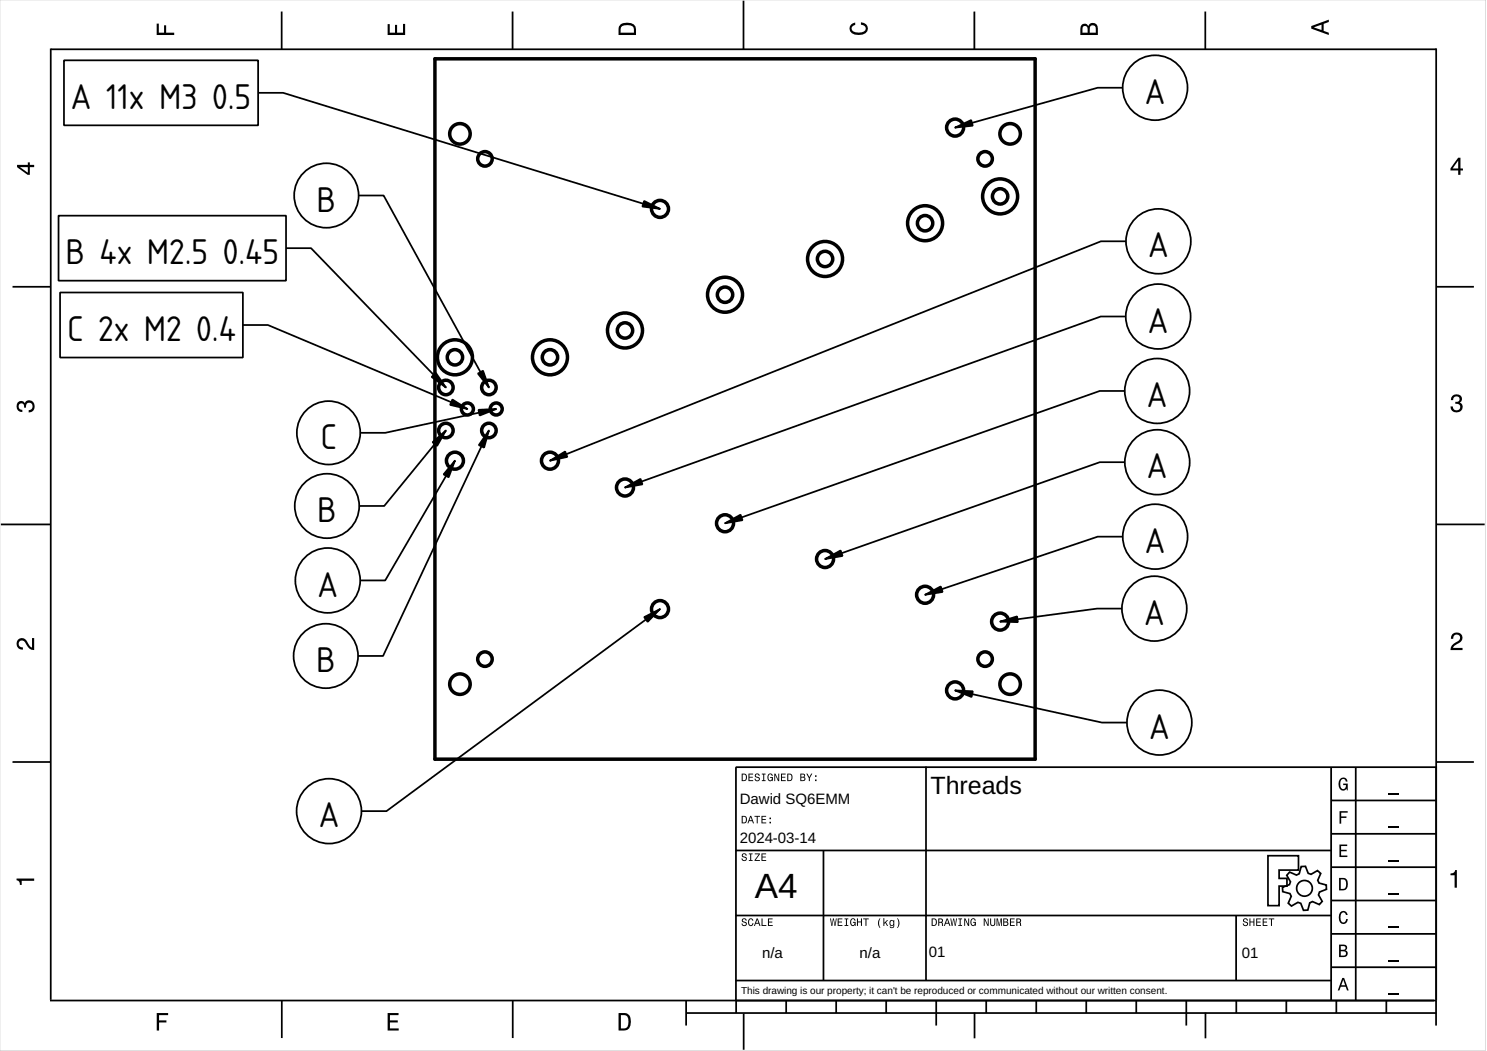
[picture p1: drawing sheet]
<svg xmlns="http://www.w3.org/2000/svg" width="297mm" height="210mm" viewBox="0 0 297 210" stroke-linecap="round" stroke-linejoin="round" font-family="sans-serif">
<path d="M0 0h296.7l.1 209.8h-296.8zM0 0v209.8h296.7v-209.8z" fill="#000"/>
<g fill="none" stroke="#000" stroke-width=".35">
<path d="M10.1 9.8h276.8M10.1 9.7v190M51.6 18.5h5l75.2 23.2M56.3 2.3v7.5M102.4 2.3v7.5M148.5 .1v9.7M194.6 2.3v7.5M240.8 2.3v7.5M286.9 9.7v190.2M2.5 57.3h7.5M286.9 57.3h7.5M.2 104.7h10"/>
<path d="M286.9 104.7h9.7M2.5 152.2h7.5M147 153.2h139.9M147 153.2v46.7M185 153.1v42.8M265.9 159.9h21M265.9 153.2v46.7M270.8 153.2v46.7M286.9 152.2h7.5M147 169.9h118.9M164.5 169.9v25.9M265.9 179.8h21"/>
<path d="M265.9 173.2h21M265.9 166.5h21M10 199.8h276.9M56.3 199.8v7.5M102.4 199.8v7.5M137.1 199.8v5M147 195.8h118.9M147 182.8h118.9M147.1 199.8v2.5M157 199.8v2.5M167 199.8v2.5M177 199.8v2.5"/>
<path d="M187 199.8v5M197 199.8v2.5M207 199.8v2.5M217 199.8v2.5M227 199.8v2.5M237 199.8v5M246.9 182.8v13M247 199.8v2.5M257 199.8v2.5M265.9 193.2h21M265.9 186.5h21M266.9 199.8v2.5"/>
<path d="M276.9 199.8v2.5M286.9 199.8v5M137 202.3h149.9M148.5 202.5v7.2M194.7 202.3v5.1M240.8 202.3v5.1"/>
</g>
<g fill="#000">
<path d="M31.3 4.7h.4v1.8h1.1v-1.4h.4v1.4h1.6v.5h-3.5z" fill-rule="evenodd"/>
<path d="M77.4 4.8h.5v1.7h1v-1.5h.4v1.5h1.2v-1.7h.4v2.2h-3.5z" fill-rule="evenodd"/>
<path d="M124 4.9a2.19 2.19 0 0 0-.4 2.1h3.4v-1.2a1.42 1.42 0 0 0-1.7-1.3l-.8 .1zM124.3 5.2a2.14 2.14 0 0 1 2.2 .3l.1 1h-2.6v-1z" fill-rule="evenodd"/>
<path d="M170 4.9l.8-.4v.5a.7 .7 0 0 0-.7 .5 .7 .7 0 0 0 .4 .8 2.28 2.28 0 0 0 2.4-.3 .78 .78 0 0 0-.1-.8 .78 .78 0 0 0-.8-.3v-.5a1.24 1.24 0 0 1 1.3 1.1 1.24 1.24 0 0 1-1 1.4 2.22 2.22 0 0 1-2.5-.7l-.1-.5z" fill-rule="evenodd"/>
<path d="M216 5l-.2 .7v1.3h3.5v-1.3a.98 .98 0 0 0-.7-1.1 .98 .98 0 0 0-1.2 .6 .83 .83 0 0 0-1.4-.2zM216.3 5.3a.54 .54 0 0 1 .7-.1 .54 .54 0 0 1 .3 .6v.7h-1.1zM217.8 5.2a.62 .62 0 0 1 .7-.1 .62 .62 0 0 1 .4 .6v.8h-1.2z" fill-rule="evenodd"/>
<path d="M261.9 5.2v.5l3.5 1.3v-.5l-1-.3v-1.4l1-.4v-.5zM262.4 5.5l1.6-.6v1.1z" fill-rule="evenodd"/>
<path d="M3.4 32.9v.5l2.1 1.5h.5v-1.5h.8v-.5h-.8v-.5h-.4v.5zM4 33.4h1.6v1.1z" fill-rule="evenodd"/>
<path d="M291.3 31.5l-1.6 2.1v.5h1.6v.8h.4v-.8h.5v-.5h-.5v-2.1zM291.3 32.1v1.5h-1.1z" fill-rule="evenodd"/>
<path d="M3.6 80.4a.86 .86 0 0 1 1.4 .1 1.06 1.06 0 0 1 1.2-.5 1.06 1.06 0 0 1 .7 1.2 1.1 1.1 0 0 1-1.2 1.2v-.5a.71 .71 0 0 0 .8-1 .71 .71 0 0 0-1.3-.1v.6h-.4a.61 .61 0 0 0-.3-.8 .61 .61 0 0 0-.8 .3 .61 .61 0 0 0 .2 .8l.6 .1v.5a1.15 1.15 0 0 1-1.2-.7 1.15 1.15 0 0 1 .3-1.2z" fill-rule="evenodd"/>
<path d="M290.1 79.1a1.08 1.08 0 0 1 1.4-.3 1.08 1.08 0 0 1 .4 1.3l-.3 .3a1.06 1.06 0 0 1 .5 1.3 1.06 1.06 0 0 1-1.2 .7 1.1 1.1 0 0 1-1.2-1.2h.5a.71 .71 0 0 0 1 .7 .71 .71 0 0 0 .1-1.2l-.6-.1v-.3a.61 .61 0 0 0 .8-.3 .61 .61 0 0 0-.2-.8 .61 .61 0 0 0-.9 .2l-.1 .5h-.5z" fill-rule="evenodd"/>
<path d="M3.6 127.8a1.22 1.22 0 0 1 2 .7l.4 .5 .4 .3v-1.9h.4v2.4a1.8 1.8 0 0 1-1.7-1.4 .71 .71 0 0 0-.9-.5 .71 .71 0 0 0-.5 .9 .71 .71 0 0 0 .9 .5v.5a1.18 1.18 0 0 1-1.2-.7 1.18 1.18 0 0 1 .2-1.3z" fill-rule="evenodd"/>
<path d="M290.1 126.6a1.18 1.18 0 0 1 2 .3 1.18 1.18 0 0 1-1 1.7l-.6 .4-.3 .4h1.9v.4h-2.4a1.8 1.8 0 0 1 1.5-1.7 .71 .71 0 0 0 .5-.9 .71 .71 0 0 0-.9-.5 .71 .71 0 0 0-.5 .9h-.5l.1-.6z" fill-rule="evenodd"/>
<path d="M148.2 154.5v1.5h.5a.77 .77 0 0 0 .6-.7 .77 .77 0 0 0-.6-.8zM148.4 154.7a.57 .57 0 0 1 .6 .6 .57 .57 0 0 1-.6 .5zM149.5 154.5v1.5h1v-.2h-.8v-.5h.7v-.2h-.7v-.4h.7v-.2zM150.9 154.6a.53 .53 0 0 0 0 .6 .53 .53 0 0 0 .6 .2 .32 .32 0 0 1-.2 .5 .32 .32 0 0 1-.4-.4h-.2a.5 .5 0 0 0 .7 .6 .5 .5 0 0 0 .1-.9l-.3-.1a.28 .28 0 0 1-.2-.4 .28 .28 0 0 1 .4-.1 .28 .28 0 0 1 .2 .4l.2-.1a.51 .51 0 0 0-.4-.4 .51 .51 0 0 0-.5 .1zM152.2 154.5v.2h.3v1.1h-.3v.2h.7v-.2h-.2v-1.1h.2v-.2zM153.5 154.7a.81 .81 0 0 0 .5 1.3l.3-.2 .1 .2v-.8h-.5v.2h.3l-.2 .4a.6 .6 0 0 1-.5-.6 .6 .6 0 0 1 .5-.5l.2 .3h.2l-.1-.3a.5 .5 0 0 0-.8 0zM154.7 154.5v1.5h.1v-1.2l.6 1.2h.3v-1.5h-.2v1.2l-.6-1.2zM156 154.5v1.5h1v-.2h-.8v-.5h.7v-.2h-.7v-.4h.7v-.2zM157.3 154.5v1.5h.5a.77 .77 0 0 0 .6-.7 .77 .77 0 0 0-.6-.8zM157.5 154.7a.57 .57 0 0 1 .6 .6 .57 .57 0 0 1-.6 .5zM159.9 154.5v1.5h.5a.42 .42 0 0 0 .5-.3 .42 .42 0 0 0-.3-.5l.2-.2-.1-.4zM160.1 154.7h.3a.23 .23 0 0 1 .2 .2 .23 .23 0 0 1-.2 .2h-.3zM160.1 155.3h.3a.26 .26 0 0 1 .3 .3 .26 .26 0 0 1-.3 .2h-.3zM161.1 154.5l.5 .9v.6h.2v-.6l.5-.9h-.3l-.3 .7-.4-.7zM162.8 155.7v.3h.3v-.3zM162.8 154.8v.4h.3v-.4z" fill-rule="evenodd"/>
<path d="M267.6 155.6a.85 .85 0 0 1 1-.3 .85 .85 0 0 1 .6 .8h-.4v-.2a.49 .49 0 0 0-.5-.3 .49 .49 0 0 0-.4 .2 1.2 1.2 0 0 0 .4 1.8 .66 .66 0 0 0 .6-.8h-.6v-.3h.9v1.3h-.2v-.3l-.3 .3a.85 .85 0 0 1-1.3-.7v-1.1z" fill-rule="evenodd"/>
<path d="M3.3 175.5h3.5v.4h-2.5v.8h-.3a.77 .77 0 0 0-.7-.9z" fill-rule="evenodd"/>
<path d="M148.3 170.5a.53 .53 0 0 0 0 .7 .53 .53 0 0 0 .6 .1 .32 .32 0 0 1-.2 .5 .32 .32 0 0 1-.4-.4h-.2a.5 .5 0 0 0 .7 .6 .5 .5 0 0 0 .1-.9l-.3-.1a.28 .28 0 0 1-.2-.3 .28 .28 0 0 1 .4-.2 .28 .28 0 0 1 .2 .4h.2a.51 .51 0 0 0-.4-.5 .51 .51 0 0 0-.5 .1zM149.6 170.4v.2h.3v1.2h-.3v.1h.7v-.1h-.2v-1.2h.2v-.2zM150.8 170.4v.2h.8l-.9 1.3h1.1v-.1h-.8l.8-1.4zM152.1 170.4v1.5h1v-.1h-.8v-.5h.7v-.2h-.7v-.5h.7v-.2z" fill-rule="evenodd"/>
<path d="M148.2 162.9v1.5h.5a.77 .77 0 0 0 .6-.7 .77 .77 0 0 0-.6-.8zM148.4 163.1a.57 .57 0 0 1 .6 .6 .57 .57 0 0 1-.6 .6zM149.9 162.9l-.6 1.5h.2l.2-.4h.6l.1 .4h.2l-.5-1.5zM150 163.2l.2 .6h-.5zM150.7 162.9v.2h.5v1.3h.2v-1.3h.4v-.2zM152.1 162.9v1.5h1v-.1h-.8v-.5h.7v-.2h-.7v-.5h.7v-.2zM153.7 164.1v.3h.3v-.3zM153.7 163.3v.3h.3v-.3z" fill-rule="evenodd"/>
<path d="M267.6 168.7h1.5v.3h-1.2v.7h1.1v.3h-1.1v.9h1.2v.3h-1.5z" fill-rule="evenodd"/>
<path d="M267.6 162h1.6v.3h-1.3v.8h1.1v.3h-1.1v1.1h-.3z" fill-rule="evenodd"/>
<path d="M267.5 175.3v2.5h.8a1.37 1.37 0 0 0 .7-2.2 1.56 1.56 0 0 0-1.5-.3zM267.8 175.6l.8 .1a1.35 1.35 0 0 1 0 1.8h-.8z" fill-rule="evenodd"/>
<path d="M289.7 174.4a.77 .77 0 0 0 1-.6h.3v3.5h-.4v-2.5h-.9z" fill-rule="evenodd"/>
<path d="M148.3 183.5a.53 .53 0 0 0 0 .6 .53 .53 0 0 0 .6 .2 .32 .32 0 0 1-.2 .5 .32 .32 0 0 1-.4-.4h-.2a.5 .5 0 0 0 .7 .6 .5 .5 0 0 0 .1-.9l-.3-.1a.28 .28 0 0 1-.2-.3 .28 .28 0 0 1 .4-.2 .28 .28 0 0 1 .2 .4h.2a.51 .51 0 0 0-.4-.5 .51 .51 0 0 0-.5 .1zM149.6 183.6a.8 .8 0 0 0-.2 .9 .8 .8 0 0 0 .8 .4l.3-.5h-.2l-.2 .4a.6 .6 0 0 1-.5-.6 .6 .6 0 0 1 .5-.6l.2 .3h.2l-.1-.2a.5 .5 0 0 0-.8-.1zM151.1 183.4l-.5 1.5h.2l.2-.4h.6l.1 .4h.2l-.5-1.5zM151.3 183.6l.2 .7h-.5zM152.1 183.4v1.5h1v-.2h-.8v-1.3zM153.4 183.4v1.5h1v-.2h-.8v-.5h.7v-.1h-.7v-.5h.7v-.2z" fill-rule="evenodd"/>
<path d="M165.8 183.4l.3 1.5h.2l.2-1.3 .2 1.3h.2l.2-1.5h-.1l-.2 1.3-.2-1.3h-.2l-.2 1.3-.2-1.3zM167.3 183.4v1.5h1v-.2h-.8v-.5h.7v-.1h-.7v-.5h.8v-.2zM168.7 183.4v.2h.3v1.1h-.3v.2h.8v-.2h-.3v-1.1h.3v-.2zM170 183.6a.81 .81 0 0 0 .5 1.3l.3-.2 .1 .2v-.8h-.5v.2h.3l-.2 .4a.6 .6 0 0 1-.5-.5 .6 .6 0 0 1 .5-.6l.2 .3h.2l-.1-.2a.5 .5 0 0 0-.8-.1zM171.2 183.4v1.5h.2v-.7h.6v.7h.2v-1.5h-.2v.6h-.6v-.6zM172.4 183.4v.2h.5v1.3h.2v-1.3h.4v-.2zM175.7 183.4a1.35 1.35 0 0 0 .2 1.9 1.84 1.84 0 0 1 0-1.9zM176.5 183.4v1.5h.2v-.4l.1-.2 .4 .6h.2l-.4-.7 .4-.4h-.2l-.5 .5v-.9zM177.8 183.9a.59 .59 0 0 0-.2 .7 .59 .59 0 0 0 .7 .3l.2-.2a.31 .31 0 0 1-.2 .5 .31 .31 0 0 1-.4-.2h-.2a.47 .47 0 0 0 .6 .4 .47 .47 0 0 0 .3-.5v-1.1h-.1v.2l-.4-.3zM177.9 184l.1-.1a.42 .42 0 0 1 .5 .4 .42 .42 0 0 1-.5 .5l-.1-.3zM179.2 183.4a1.85 1.85 0 0 1 0 1.9 1.22 1.22 0 0 0 0-1.9z" fill-rule="evenodd"/>
<path d="M186.1 183.4v1.5h.5a.77 .77 0 0 0 .6-.7 .77 .77 0 0 0-.6-.8zM186.3 183.6a.57 .57 0 0 1 .7 .6 .57 .57 0 0 1-.7 .5zM187.4 183.4v1.5h.2v-.6a.45 .45 0 0 1 .5 .1 .45 .45 0 0 1 .1 .5h.2l-.2-.7a.41 .41 0 0 0 .2-.5 .41 .41 0 0 0-.5-.3zM187.6 183.6h.3a.26 .26 0 0 1 .3 .3 .26 .26 0 0 1-.3 .2h-.3zM189.1 183.4l-.6 1.5h.2l.2-.4h.6l.2 .4h.2l-.6-1.5zM189.2 183.6l.2 .7h-.4zM189.8 183.4l.3 1.5h.2l.2-1.3 .2 1.3h.2l.3-1.5h-.2l-.2 1.3-.2-1.3h-.2l-.2 1.3-.2-1.3zM191.4 183.4v.2h.3v1.1h-.3v.2h.8v-.2h-.3v-1.1h.3v-.2zM192.6 183.4v1.5h.2v-1.2l.6 1.2h.2v-1.5h-.2v1.3l-.6-1.3zM194 183.6a.81 .81 0 0 0 .5 1.3l.3-.2 .1 .2v-.8h-.5v.2h.3l-.2 .4a.6 .6 0 0 1-.5-.5 .6 .6 0 0 1 .5-.6l.2 .3h.2v-.2a.5 .5 0 0 0-.9-.1zM196.5 183.4v1.5h.2v-1.2l.6 1.2h.2v-1.5h-.2v1.3l-.6-1.3zM197.8 183.4v1a.52 .52 0 0 0 .5 .6 .52 .52 0 0 0 .5-.6v-1h-.2v1a.33 .33 0 0 1-.3 .4 .33 .33 0 0 1-.3-.4v-1zM199.1 183.4v1.5h.1v-1.3l.3 1.3h.2l.3-1.3v1.3h.1v-1.5h-.2l-.3 1.3-.3-1.3zM200.4 183.4v1.5h.6a.42 .42 0 0 0 .4-.3 .42 .42 0 0 0-.2-.5l.2-.2-.1-.4zM200.6 183.6h.3a.23 .23 0 0 1 .3 .2 .23 .23 0 0 1-.3 .2h-.3zM200.6 184.2h.3a.26 .26 0 0 1 .3 .3 .26 .26 0 0 1-.3 .2h-.3zM201.7 183.4v1.5h1v-.2h-.8v-.5h.7v-.1h-.7v-.5h.8v-.2zM203 183.4v1.5h.2v-.6a.45 .45 0 0 1 .5 .1 .45 .45 0 0 1 .1 .5h.2l-.2-.7a.41 .41 0 0 0 .2-.5 .41 .41 0 0 0-.5-.3zM203.2 183.6h.3a.25 .25 0 0 1 .3 .3 .25 .25 0 0 1-.3 .2h-.3z" fill-rule="evenodd"/>
<path d="M248.4 183.5a.53 .53 0 0 0 0 .6 .53 .53 0 0 0 .6 .2 .32 .32 0 0 1-.2 .5 .32 .32 0 0 1-.4-.4h-.2a.5 .5 0 0 0 .7 .6 .5 .5 0 0 0 .2-.9l-.4-.1a.28 .28 0 0 1-.1-.3 .28 .28 0 0 1 .3-.2 .28 .28 0 0 1 .2 .4h.2a.51 .51 0 0 0-.3-.5 .51 .51 0 0 0-.6 .1zM249.6 183.4v1.5h.2v-.7h.6v.7h.2v-1.5h-.2v.6h-.6v-.6zM250.9 183.4v1.5h1v-.2h-.8v-.5h.7v-.1h-.7v-.5h.8v-.2zM252.2 183.4v1.5h1v-.2h-.8v-.5h.7v-.1h-.7v-.5h.8v-.2zM253.4 183.4v.2h.5v1.3h.2v-1.3h.4v-.2z" fill-rule="evenodd"/>
<path d="M268.1 195.3l-.9 2.5h.4l.2-.7h1l.3 .7h.3l-.9-2.5zM268.3 195.7l.4 1.1h-.8z" fill-rule="evenodd"/>
<path d="M267.5 188.7v2.4h.9a.7 .7 0 0 0 .8-.5 .7 .7 0 0 0-.4-.8 .61 .61 0 0 0 .3-.7 .61 .61 0 0 0-.7-.4zM267.8 188.9h.5a.38 .38 0 0 1 .5 .4 .38 .38 0 0 1-.5 .4h-.5zM267.8 190h.6a.44 .44 0 0 1 .5 .4 .44 .44 0 0 1-.5 .4h-.6z" fill-rule="evenodd"/>
<path d="M267.7 182.3a.85 .85 0 0 1 .9-.3 .85 .85 0 0 1 .6 .7h-.3l-.1-.2a.47 .47 0 0 0-.4-.3 .47 .47 0 0 0-.5 .3 1.21 1.21 0 0 0 .4 1.8 .64 .64 0 0 0 .6-.7h.3a.89 .89 0 0 1-.7 .9 .89 .89 0 0 1-1-.7v-1.1z" fill-rule="evenodd"/>
<path d="M31.3 202.3h2.3v.4h-1.8v1.1h1.4v.4h-1.4v1.6h-.5z" fill-rule="evenodd"/>
<path d="M77.4 202.3h2.2v.4h-1.7v1.1h1.6v.4h-1.6v1.2h1.7v.4h-2.2z" fill-rule="evenodd"/>
<path d="M123.6 202.3v3.5h1.1a1.42 1.42 0 0 0 1.3-1.7 1.38 1.38 0 0 0-1.3-1.8zM124 202.7l1.1 .1a1.89 1.89 0 0 1 0 2.5l-1.1 .1z" fill-rule="evenodd"/>
</g>
<path d="M277.2 158.6h2.2M277.2 178.5h2.2M277.2 171.9h2.2M277.2 165.2h2.2M277.2 198.5h2.2M277.2 191.9h2.2M277.2 185.2h2.2" fill="none" stroke="#000" stroke-width=".25"/>
<g fill="none" stroke="#000" stroke-width=".34">
<path d="M253.3 170.9h6.1v2.9h-3.9v1.6h1.6v1.6h-1.6v3.9h-2.2zM257.6 174.2l1.4 .6 .5-.3 .4-1.4 .9-.1 .5 1.4 .6 .2 1.3-.7 .6 .5-.6 1.4 .3 .6 1.4 .3 .1 .9-1.4 .6-.2 .5 .7 1.3-.6 .7-1.3-.6-.6 .2-.4 1.5h-.8l-.6-1.4-.5-.2-1.3 .8-.7-.6 .6-1.4-.2-.5-1.5-.4v-.9l1.4-.5 .2-.6-.8-1.3z"/>
<circle cx="260.6" cy="177.4" r="1.57"/>
</g>
<g fill="none" stroke="#000" stroke-width=".7">
<path d="M86.9 11.7h119.9v139.9h-119.9z"/>
<circle cx="91.9" cy="26.7" r="2.05"/>
<circle cx="96.9" cy="31.7" r="1.45"/>
<circle cx="190.8" cy="25.5" r="1.7"/>
<circle cx="196.8" cy="31.7" r="1.45"/>
<circle cx="199.8" cy="39.2" r="3.5"/>
<circle cx="199.8" cy="39.2" r="1.53"/>
<circle cx="201.8" cy="26.7" r="2.05"/>
<circle cx="131.8" cy="41.7" r="1.7"/>
<circle cx="144.8" cy="58.9" r="3.5"/>
<circle cx="144.8" cy="58.9" r="1.53"/>
<circle cx="164.8" cy="51.7" r="3.5"/>
<circle cx="164.8" cy="51.7" r="1.53"/>
<circle cx="184.8" cy="44.6" r="3.5"/>
<circle cx="184.8" cy="44.6" r="1.53"/>
<circle cx="89.1" cy="77.4" r="1.45"/>
<circle cx="90.9" cy="71.4" r="3.5"/>
<circle cx="90.9" cy="71.4" r="1.53"/>
<circle cx="97.7" cy="77.4" r="1.45"/>
<circle cx="109.9" cy="71.4" r="3.5"/>
<circle cx="109.9" cy="71.4" r="1.53"/>
<circle cx="124.8" cy="66" r="3.5"/>
<circle cx="124.8" cy="66" r="1.53"/>
<circle cx="89.1" cy="86" r="1.45"/>
<circle cx="90.9" cy="92" r="1.7"/>
<circle cx="93.4" cy="81.7" r="1.2"/>
<circle cx="97.7" cy="86" r="1.45"/>
<circle cx="99.1" cy="81.7" r="1.2"/>
<circle cx="109.9" cy="92" r="1.7"/>
<circle cx="124.8" cy="97.4" r="1.7"/>
<circle cx="144.8" cy="104.5" r="1.7"/>
<circle cx="164.8" cy="111.6" r="1.7"/>
<circle cx="184.8" cy="118.8" r="1.7"/>
<circle cx="91.9" cy="136.6" r="2.05"/>
<circle cx="96.9" cy="131.6" r="1.45"/>
<circle cx="131.8" cy="121.6" r="1.7"/>
<circle cx="190.8" cy="137.9" r="1.7"/>
<circle cx="196.8" cy="131.6" r="1.45"/>
<circle cx="199.8" cy="124.1" r="1.7"/>
<circle cx="201.8" cy="136.6" r="2.05"/>
</g>
<path d="M128.7 40.1l3.1 1.6-3.5-.5z" fill="#000" stroke="#000" stroke-width=".35"/>
<path d="M12.8 12h38.8v13h-38.8z" fill-rule="evenodd" fill="#fff" stroke="#000" stroke-width=".35"/>
<path d="M57.1 49.6h5l27 27.8" fill="none" stroke="#000" stroke-width=".35"/>
<path d="M86.2 75.3l.9-.8 2 2.9z" fill="#000" stroke="#000" stroke-width=".35"/>
<path d="M11.7 43.1h45.4v13h-45.4z" fill-rule="evenodd" fill="#fff" stroke="#000" stroke-width=".35"/>
<path d="M48.5 64.9h5l39.9 16.8" fill="none" stroke="#000" stroke-width=".35"/>
<path d="M90.4 79.8l3 1.9-3.5-.8z" fill="#000" stroke="#000" stroke-width=".35"/>
<path d="M12 58.4h36.5v13h-36.5z" fill-rule="evenodd" fill="#fff" stroke="#000" stroke-width=".35"/>
<path d="M146.8 81.7h.1" fill="none" stroke="#000" stroke-width=".2"/>
<path d="M224.3 17.5h-5l-28.5 8" fill="none" stroke="#000" stroke-width=".35"/>
<path d="M190.8 25.5l3.2-1.5 .3 1.1z" fill="#000" stroke="#000" stroke-width=".35"/>
<circle cx="230.7" cy="17.5" r="6.5" fill="#fff" stroke="#000" stroke-width=".35"/>
<path d="M224.9 48.2h-5l-110 43.8" fill="none" stroke="#000" stroke-width=".35"/>
<path d="M109.9 92l3-1.8 .4 1.1z" fill="#000" stroke="#000" stroke-width=".35"/>
<circle cx="231.4" cy="48.2" r="6.5" fill="#fff" stroke="#000" stroke-width=".35"/>
<path d="M224.9 63.2h-5l-95.1 34.2" fill="none" stroke="#000" stroke-width=".35"/>
<path d="M124.8 97.4l3.1-1.8 .4 1.1z" fill="#000" stroke="#000" stroke-width=".35"/>
<circle cx="231.4" cy="63.2" r="6.5" fill="#fff" stroke="#000" stroke-width=".35"/>
<path d="M224.7 78.1h-5l-74.9 26.4" fill="none" stroke="#000" stroke-width=".35"/>
<path d="M144.8 104.5l3.1-1.7 .4 1.1z" fill="#000" stroke="#000" stroke-width=".35"/>
<circle cx="231.2" cy="78.1" r="6.5" fill="#fff" stroke="#000" stroke-width=".35"/>
<path d="M224.7 92.3h-5l-54.9 19.3" fill="none" stroke="#000" stroke-width=".35"/>
<path d="M164.8 111.6l3.1-1.7 .4 1.1z" fill="#000" stroke="#000" stroke-width=".35"/>
<circle cx="231.2" cy="92.3" r="6.5" fill="#fff" stroke="#000" stroke-width=".35"/>
<path d="M224.3 107.2h-5l-34.5 11.6" fill="none" stroke="#000" stroke-width=".35"/>
<path d="M184.8 118.8l3.1-1.7 .4 1.1z" fill="#000" stroke="#000" stroke-width=".35"/>
<circle cx="230.8" cy="107.2" r="6.5" fill="#fff" stroke="#000" stroke-width=".35"/>
<path d="M146.8 81.7h.1" fill="none" stroke="#000" stroke-width=".2"/>
<path d="M224.1 121.6h-5l-19.3 2.5" fill="none" stroke="#000" stroke-width=".35"/>
<path d="M199.8 124.1l3.4-1 .1 1.2z" fill="#000" stroke="#000" stroke-width=".35"/>
<circle cx="230.6" cy="121.6" r="6.5" fill="#fff" stroke="#000" stroke-width=".35"/>
<path d="M190.8 137.9l29.3 6.4h5" fill="none" stroke="#000" stroke-width=".35"/>
<path d="M190.8 137.9l3.5 .2-.2 1.1z" fill="#000" stroke="#000" stroke-width=".35"/>
<circle cx="231.6" cy="144.3" r="6.5" fill="#fff" stroke="#000" stroke-width=".35"/>
<path d="M131.8 121.6l-54.6 40.4h-5" fill="none" stroke="#000" stroke-width=".35"/>
<path d="M128.7 123.3l3.1-1.7-2.4 2.6z" fill="#000" stroke="#000" stroke-width=".35"/>
<circle cx="65.7" cy="162" r="6.5" fill="#fff" stroke="#000" stroke-width=".35"/>
<path d="M97.7 86l-21.2 45h-5" fill="none" stroke="#000" stroke-width=".35"/>
<path d="M97.7 86l-1 3.4-1.1-.5z" fill="#000" stroke="#000" stroke-width=".35"/>
<circle cx="65.1" cy="131" r="6.4" fill="#fff" stroke="#000" stroke-width=".35"/>
<path d="M146.8 81.7h.1" fill="none" stroke="#000" stroke-width=".2"/>
<path d="M90.9 92l-14 23.9h-4.9" fill="none" stroke="#000" stroke-width=".35"/>
<path d="M90.9 92l-1.3 3.3-1-.6z" fill="#000" stroke="#000" stroke-width=".35"/>
<circle cx="65.5" cy="115.9" r="6.5" fill="#fff" stroke="#000" stroke-width=".35"/>
<path d="M89.1 86l-12.3 15.1h-5" fill="none" stroke="#000" stroke-width=".35"/>
<path d="M86.4 88.3l2.7-2.3-1.8 3.1z" fill="#000" stroke="#000" stroke-width=".35"/>
<circle cx="65.3" cy="101.1" r="6.4" fill="#fff" stroke="#000" stroke-width=".35"/>
<path d="M71.6 39h5l21.1 38.4" fill="none" stroke="#000" stroke-width=".35"/>
<path d="M95.5 74.6l1-.6 1.2 3.4z" fill="#000" stroke="#000" stroke-width=".35"/>
<circle cx="65.2" cy="39" r="6.4" fill="#fff" stroke="#000" stroke-width=".35"/>
<path d="M99.1 81.7l-22.1 4.7h-5" fill="none" stroke="#000" stroke-width=".35"/>
<path d="M95.6 81.8l3.5-.1-3.3 1.3z" fill="#000" stroke="#000" stroke-width=".35"/>
<circle cx="65.6" cy="86.4" r="6.3" fill="#fff" stroke="#000" stroke-width=".35"/>
<text font-size="7" x="150.8" y="179.3">A4</text>
<g font-size="6.7">
<text x="14.2" y="21.8">A 11x M3</text>
<text x="42.4" y="21.8">0.5</text>
<text x="228.7" y="20.7">A</text>
<text x="63.3" y="42.3">B</text>
<text x="13.1" y="52.8">B 4x M2.5</text>
<text x="44.5" y="52.8">0.45</text>
<text x="229.3" y="51.4">A</text>
<text x="13.4" y="68.1">C 2x M2</text>
<text x="39.2" y="68.1">0.4</text>
<text x="229.3" y="66.4">A</text>
<text x="229.1" y="81.3">A</text>
<text x="64" y="89.7">C</text>
<text x="229.1" y="95.5">A</text>
<text x="63.4" y="104.3">B</text>
<text x="228.7" y="110.4">A</text>
<text x="63.4" y="119.1">A</text>
<text x="228.5" y="124.8">A</text>
<text x="63.1" y="134.2">B</text>
<text x="229.5" y="147.5">A</text>
<text x="63.7" y="165.2">A</text>
</g>
<text font-size="5" x="185.9" y="158.6">Threads</text>
<g font-size="3">
<text x="147.8" y="160.5">Dawid SQ6EMM</text>
<text x="147.8" y="168.4">2024-03-14</text>
<text x="152.3" y="191.3">n/a</text>
<text x="171.7" y="191.3">n/a</text>
<text x="185.5" y="191.1">01</text>
<text x="248.1" y="191.3">01</text>
</g>
<text font-size="2" x="148" y="198.6">This drawing is our property; it can't be reproduced or communicated without our written consent.</text>
</svg>
